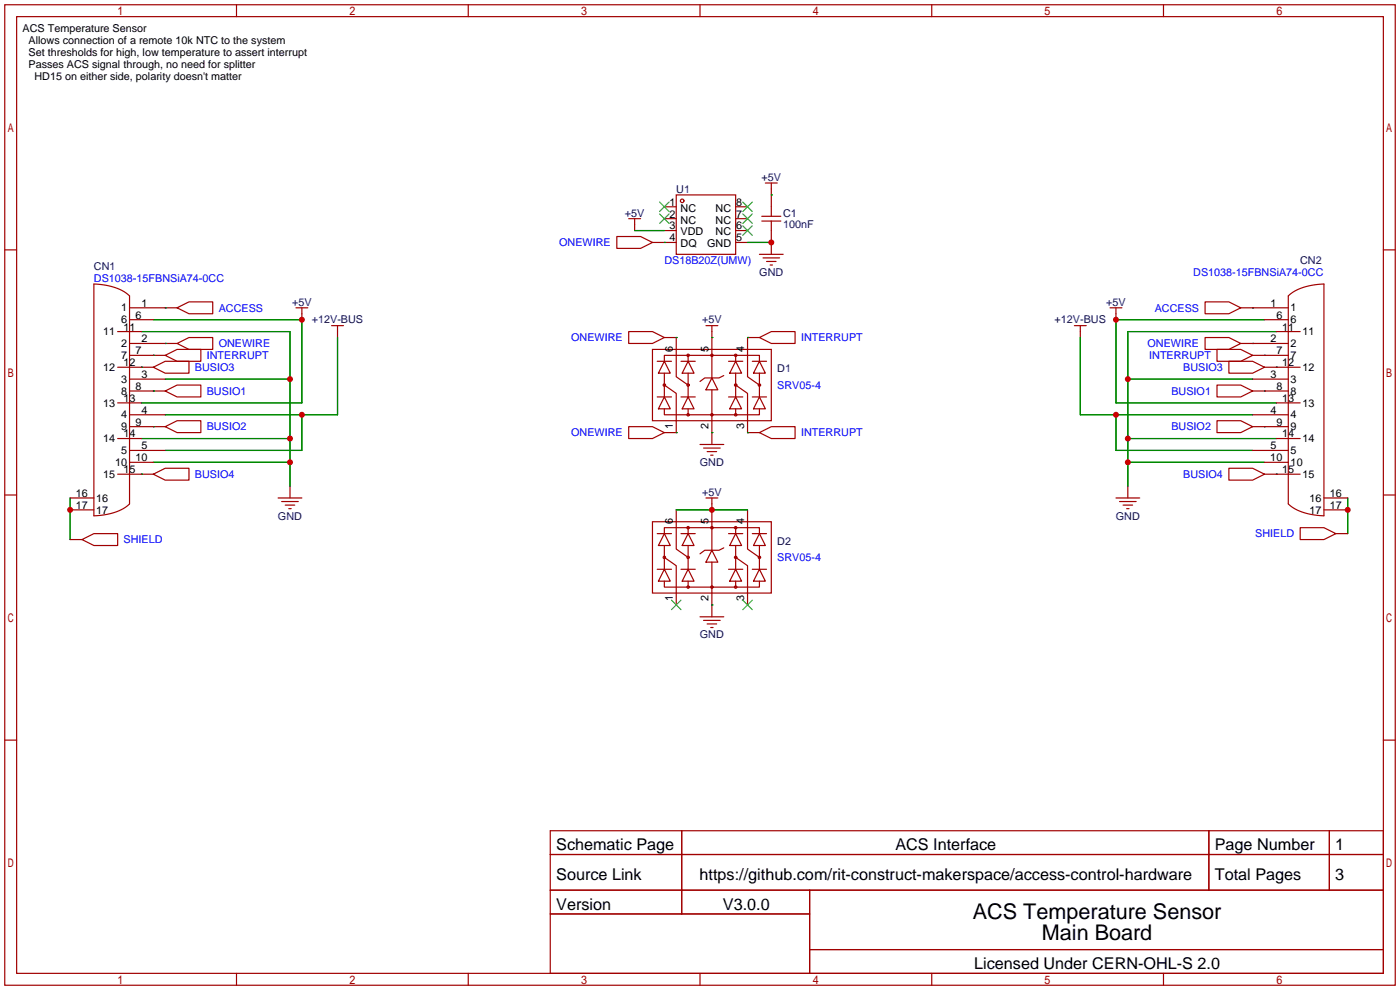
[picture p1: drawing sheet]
<svg xmlns="http://www.w3.org/2000/svg" width="299mm" height="212mm" viewBox="0 0 299 212" stroke-linecap="round" stroke-linejoin="round" font-family="sans-serif">
<g fill="none" stroke="#a10000" stroke-width=".25">
<path d="M1 1h297.2v209.6h-297.2zM3.6 3.6h292.1v204.4h-292.1zM50.5 1v2.6M100.1 1v2.6M149.6 1v2.6M199.1 1v2.6M248.7 1v2.6M163.6 39.1h2.5M164.8 39.1v7.1M1 53.4h2.6M131.8 50.5h5.1l2.5 1.3-2.5 1.3h-5.1zM134.4 46.7h2.5"/>
<path d="M135.6 46.7v2.6M139.4 51.8h5.1M142 44.2h2.5M142 46.7h2.5M142 49.3h2.5M144.5 41.7h12.7v12.7h-12.7zM157.2 44.2h2.6M157.2 46.7h2.6M157.2 49.3h2.6M157.2 51.8h2.6M162.3 54.4h5.1M162.8 47.2h4.1"/>
<path d="M162.8 46.2h4.1M163.1 55.1h3.5M163.8 55.9h2.1M164.6 56.6h.5M164.8 47.2v7.2M295.7 53.4h2.5M20.1 60.7l2.2 .2 2.3 .5 1.7 .8 1.4 1v44.5l-1.4 1-1.7 .8-2.2 .5-2.3 .2zM25.1 78.5h7.7M25.1 70.9h5.1M27.7 65.8h10.1M27.7 73.4h10.1M27.7 75.9h7.6"/>
<path d="M27.7 68.3h5.1M32.8 78.5l2.5-1.3h5.1v2.6h-5.1zM35.3 75.9l2.5-1.2h5.1v2.5h-5.1zM37.8 65.8l2.6-1.3h5.1v2.6h-5.1zM37.8 73.4l2.6-1.3h5.1v2.6h-5.1zM63.2 65.8h2.6M64.5 65.8v2.5M70.9 69.6h2.5M72.1 69.6v2.5M134.4 70.9h5l2.6 1.2-2.6 1.3h-5zM139.4 74.7h25.4v15.2h-25.4zM140.5 77.2h3"/>
<path d="M142 77.2l1.3 2.6h-2.6zM142 77.2v-1.3h20.3v1.3M142 72.1h2.5v8.4l2.6 1.8M142 79.8v5M145.5 77.2h3.1M147.1 77.2l1.2 2.6h-2.5zM147.1 75.9v1.3M147.1 79.8v5M150.9 69.6h2.5M152.1 69.6v11.2M155.7 77.2h3M157.2 77.2l1.3 2.6h-2.5z"/>
<path d="M157.2 75.9v1.3M157.2 79.8v5M160.8 77.2h3M162.3 77.2l1.3 2.6h-2.6zM162.3 72.1h-2.5v8.4l2.5 1.8M162.3 72.1l2.5-1.2h5.1v2.5h-5.1zM162.3 79.8v5M229.6 69.6h2.6M230.9 69.6v2.5M237.2 65.8h2.6M238.5 65.8v2.5M257.6 64.5h5l2.6 1.3-2.6 1.3h-5z"/>
<path d="M257.6 72.1h5l2.6 1.3-2.6 1.3h-5zM260.1 74.7h5.1l2.5 1.2-2.5 1.3h-5.1zM262.6 77.2h5.1l2.6 1.3-2.6 1.3h-5.1zM265.2 65.8h10.1M265.2 73.4h10.1M267.7 75.9h7.6M270.3 78.5h7.6M270.3 68.3h5M272.8 70.9h5.1M275.3 63.2l1.4-1 1.8-.8 2.2-.5 2.3-.2v49.5l-2.3-.2-2.2-.5-1.8-.8-1.4-1zM25.1 86.1h5.1M25.1 93.7h5.1"/>
<path d="M27.7 83.6h7.6M27.7 91.2h7.6M27.7 81h7.6M27.7 88.6h7.6M27.7 96.3h7.6M27.7 98.8h5.1M35.3 83.6l2.5-1.3h5.1v2.5h-5.1zM35.3 91.2l2.5-1.3h5.1v2.6h-5.1zM134.4 91.2h5l2.6 1.3-2.6 1.2h-5zM140.5 84.8h3M142 84.8l1.3 2.6h-2.6zM142 87.4v1.2h20.3v-1.2"/>
<path d="M142 82.3l2.5 1.8v8.4h-2.5M145.5 84.8h3.1M147.1 84.8l1.2 2.6h-2.5zM147.1 87.4v1.2M149.6 95h5.1M150.4 95.8h3.5M151.1 96.5h2.1M151.9 97.3h.5M152.1 80.8l1.3 2.5h-2.5zM152.1 83.3v11.7M154.7 80.3l-1 .5h-3.1l-1 .7M155.7 84.8h3"/>
<path d="M157.2 84.8l1.3 2.6h-2.5zM157.2 82.3l2.6 1.8v8.4h2.5M157.2 87.4v1.2M160.8 84.8h3M162.3 84.8l1.3 2.6h-2.6zM162.3 92.5l2.5-1.3h5.1v2.5h-5.1zM260.1 82.3h5.1l2.5 1.3-2.5 1.2h-5.1zM260.1 89.9h5.1l2.5 1.3-2.5 1.3h-5.1zM267.7 83.6h7.6M267.7 91.2h7.6M267.7 81h7.6M267.7 88.6h7.6"/>
<path d="M267.7 96.3h7.6M270.3 98.8h5M272.8 86.1h5.1M272.8 93.7h5.1M1 105.8h2.6M15 106.4h5.1M15 109h5.1M15 115.3h2.5M17.5 115.3l2.6-1.3h5v2.6h-5zM25.1 101.3h7.7M32.8 101.3l2.5-1.2h5.1v2.5h-5.1zM59.4 106.4h5.1"/>
<path d="M60.2 107.2h3.6M61 107.9h2M61.7 108.7h.5M62 103.9v2.5M139.4 111.5h25.4v15.2h-25.4zM140.5 114h3M142 114l1.3 2.6h-2.6zM142 114v-1.2h20.3v1.2M142 119.1l2.5 1.8v8.4M142 116.6v5.1M144.5 109v8.3l2.6 1.8M145.5 114h3.1"/>
<path d="M147.1 114l1.2 2.6h-2.5zM147.1 112.8v1.2M147.1 116.6v5.1M150.9 106.4h2.5M152.1 117.6l1.3 2.5h-2.5zM152.1 106.4v11.2M154.7 117.1l-1 .5h-3.1l-1 .8M155.7 114h3M157.2 114l1.3 2.6h-2.5zM157.2 119.1l2.6 1.8v8.4M157.2 112.8v1.2M157.2 116.6v5.1"/>
<path d="M159.8 109v8.3l2.5 1.8M160.8 114h3M162.3 114l1.3 2.6h-2.6zM162.3 116.6v5.1M238.5 106.4h5.1M239.3 107.2h3.5M240 107.9h2.1M240.8 108.7h.5M241 103.9v2.5M262.6 100.1h5.1l2.6 1.2-2.6 1.3h-5.1zM270.3 101.3h7.6M277.9 112.8h5.1l2.5 1.2-2.5 1.3h-5.1z"/>
<path d="M283 106.4h5M283 109h5M285.5 114h2.5M295.7 105.8h2.5M140.5 121.7h3M142 121.7l1.3 2.5h-2.6zM142 124.2v1.3h20.3v-1.3M145.5 121.7h3.1M147.1 121.7l1.2 2.5h-2.5zM147.1 124.2v1.3M149.6 131.8h5.1M150.4 132.6h3.5"/>
<path d="M151.1 133.4h2.1M151.9 134.1h.5M152.1 120.1v11.7M155.7 121.7h3M157.2 121.7l1.3 2.5h-2.5zM157.2 124.2v1.3M160.8 121.7h3M162.3 121.7l1.3 2.5h-2.6zM1 158.2h2.6M295.7 158.2h2.5M117.6 177.5h178.1v30.5h-178.1zM145.7 177.5v17.8"/>
<path d="M258.4 177.5v12.7M284.1 177.5v12.7M117.6 182.6h178.1M117.6 190.2h178.1M117.6 195.3h55.4M173 190.2v17.8M50.5 208v2.6M100.1 208v2.6M149.6 208v2.6M173 202.9h122.7M199.1 208v2.6M248.7 208v2.6"/>
<circle cx="145.8" cy="42.9" r=".38"/>
<circle cx="147.1" cy="75.9" r=".25"/>
<circle cx="152.1" cy="75.9" r=".25"/>
<circle cx="157.2" cy="75.9" r=".25"/>
<circle cx="142" cy="82.3" r=".25"/>
<circle cx="147.1" cy="82.3" r=".25"/>
<circle cx="147.1" cy="88.6" r=".25"/>
<circle cx="152.1" cy="88.6" r=".25"/>
<circle cx="157.2" cy="88.6" r=".25"/>
<circle cx="157.2" cy="82.3" r=".25"/>
<circle cx="162.3" cy="82.3" r=".25"/>
<circle cx="142" cy="119.1" r=".25"/>
<circle cx="147.1" cy="112.8" r=".25"/>
<circle cx="147.1" cy="119.1" r=".25"/>
<circle cx="152.1" cy="112.8" r=".25"/>
<circle cx="157.2" cy="119.1" r=".25"/>
<circle cx="157.2" cy="112.8" r=".25"/>
<circle cx="162.3" cy="119.1" r=".25"/>
<circle cx="147.1" cy="125.5" r=".25"/>
<circle cx="152.1" cy="125.5" r=".25"/>
<circle cx="157.2" cy="125.5" r=".25"/>
</g>
<g fill="none" stroke="#008700" stroke-width=".25">
<path d="M135.6 49.3h6.4M142 51.8h.1M159.8 51.8h5M164.8 41.7h.1M30.2 78.5h.1M30.2 70.9h31.8v33M32.8 75.9h.1M32.8 68.3h31.7v17.8h-34.3M35.3 65.8h.1M35.3 73.4h.1M72.1 72.1v16.5h-36.8M144.5 72.1h.1"/>
<path d="M152.1 72.1h.1M159.8 72.1h.1M230.9 72.1v16.5h36.8M267.7 65.8h.1M267.7 73.4h.1M270.3 75.9h.1M270.3 68.3h-31.8v17.8h34.3M272.8 78.5h.1M272.8 70.9h-31.8v33M30.2 93.7h31.8M32.8 83.6h.1M32.8 91.2h.1"/>
<path d="M32.8 98.8h29.2M35.3 81h26.7M64.5 88.6v7.7h-29.2M144.5 92.5h.1M152.1 92.5h.1M159.8 92.5h.1M238.5 88.6v7.7h29.2M241 98.8h29.3M241 93.7h31.8M241 81h26.7M270.3 83.6h.1M270.3 91.2h.1"/>
<path d="M15 106.4v8.9M30.2 101.3h.1M144.5 109h15.3M272.8 101.3h.1M288 106.4v7.6M152.1 129.3h.1"/>
</g>
<g fill="none" stroke="#3c3" stroke-width=".25">
<path d="M141 43.2l2 2M141 45.7l2 2.1M143 43.2l-2 2M143 45.7l-2 2.1M158.7 48.3l2.1 2M158.7 45.7l2.1 2.1M158.7 43.2l2.1 2M160.8 48.3l-2.1 2M160.8 45.7l-2.1 2.1M160.8 43.2l-2.1 2M143.5 128.3l2 2M145.5 128.3l-2 2"/>
<path d="M158.7 128.3l2.1 2M160.8 128.3l-2.1 2"/>
</g>
<g fill="#c00">
<circle cx="288" cy="109" r=".63"/>
<circle cx="241" cy="98.8" r=".63"/>
<circle cx="241" cy="93.7" r=".63"/>
<circle cx="241" cy="81" r=".63"/>
<circle cx="238.5" cy="88.6" r=".63"/>
<circle cx="238.5" cy="68.3" r=".63"/>
<circle cx="15" cy="109" r=".63"/>
<circle cx="62" cy="98.8" r=".63"/>
<circle cx="62" cy="93.7" r=".63"/>
<circle cx="62" cy="81" r=".63"/>
<circle cx="64.5" cy="88.6" r=".63"/>
<circle cx="64.5" cy="68.3" r=".63"/>
<circle cx="164.8" cy="51.8" r=".63"/>
<circle cx="152.1" cy="109" r=".63"/>
</g>
<g font-size="4.6">
<text x="207.9" y="196.3">ACS Temperature Sensor</text>
<text x="222.7" y="200.9">Main Board</text>
</g>
<g font-size="3.5">
<text x="118.9" y="181.8">Schematic Page</text>
<text x="191.4" y="181.8">ACS Interface</text>
<text x="259.6" y="181.8">Page Number</text>
<text x="285.4" y="181.8">1</text>
<text x="118.9" y="188.1">Source Link</text>
<text x="149.5" y="188.1">https://github.com/rit-construct-makerspace/access-control-hardware</text>
<text x="259.6" y="188.1">Total Pages</text>
<text x="285.4" y="188.1">3</text>
<text x="118.9" y="194.5">Version</text>
<text x="154.5" y="194.5">V3.0.0</text>
<text x="208.2" y="207.2">Licensed Under CERN-OHL-S 2.0</text>
</g>
<g font-size="2.3">
<text x="4.8" y="6.9">ACS Temperature Sensor</text>
<text x="6.1" y="9.4">Allows connection of a remote 10k NTC to the system</text>
<text x="6.1" y="12">Set thresholds for high, low temperature to assert interrupt</text>
<text x="6.1" y="14.5">Passes ACS signal through, no need for splitter</text>
<text x="7.4" y="17.1">HD15 on either side, polarity doesn't matter</text>
<text x="143.1" y="44">1</text>
<text x="143.1" y="46.5">2</text>
<text x="145.5" y="45.2">NC</text>
<text x="145.5" y="47.8">NC</text>
<text x="153" y="47.8">NC</text>
<text x="153" y="45.2">NC</text>
<text x="157.4" y="46.5">7</text>
<text x="157.4" y="44">8</text>
<text x="143.1" y="49">3</text>
<text x="143.1" y="51.6">4</text>
<text x="145.5" y="50.3">VDD</text>
<text x="145.5" y="52.9">DQ</text>
<text x="151.2" y="52.9">GND</text>
<text x="153" y="50.3">NC</text>
<text x="157.4" y="51.6">5</text>
<text x="157.4" y="49">6</text>
<text x="30.2" y="65.6">1</text>
<text x="271.5" y="65.6">1</text>
<text x="22.1" y="71.7">11</text>
<text x="25.9" y="66.6">1</text>
<text x="25.9" y="69.1">6</text>
<text x="26.4" y="70.6">11</text>
<text x="29" y="68.1">6</text>
<text x="272.8" y="68.1">6</text>
<text x="274" y="70.6">11</text>
<text x="275.8" y="66.6">1</text>
<text x="275.8" y="69.1">6</text>
<text x="278.4" y="71.7">11</text>
<text x="25.9" y="74.2">2</text>
<text x="25.9" y="76.7">7</text>
<text x="29" y="75.7">7</text>
<text x="30.2" y="73.2">2</text>
<text x="143.8" y="75.2" transform="rotate(-90 143.8 75.2)">6</text>
<text x="151.4" y="75.2" transform="rotate(-90 151.4 75.2)">5</text>
<text x="159" y="75.2" transform="rotate(-90 159 75.2)">4</text>
<text x="271.5" y="73.2">2</text>
<text x="272.8" y="75.7">7</text>
<text x="275.8" y="74.2">2</text>
<text x="275.8" y="76.7">7</text>
<text x="22.1" y="79.3">12</text>
<text x="25.9" y="81.8">3</text>
<text x="26.4" y="78.3">12</text>
<text x="29" y="83.3">8</text>
<text x="30.2" y="80.8">3</text>
<text x="271.5" y="80.8">3</text>
<text x="272.8" y="83.3">8</text>
<text x="274" y="78.3">12</text>
<text x="275.8" y="81.8">3</text>
<text x="278.4" y="79.3">12</text>
<text x="22.1" y="86.9">13</text>
<text x="25.9" y="89.4">4</text>
<text x="25.9" y="84.4">8</text>
<text x="26.4" y="85.9">13</text>
<text x="30.2" y="88.4">4</text>
<text x="271.5" y="88.4">4</text>
<text x="274" y="85.9">13</text>
<text x="275.8" y="89.4">4</text>
<text x="275.8" y="84.4">8</text>
<text x="278.4" y="86.9">13</text>
<text x="22.1" y="94.5">14</text>
<text x="25.9" y="92">9</text>
<text x="26.4" y="93.5">14</text>
<text x="29" y="91">9</text>
<text x="143.8" y="91.7" transform="rotate(-90 143.8 91.7)">1</text>
<text x="151.4" y="91.7" transform="rotate(-90 151.4 91.7)">2</text>
<text x="159" y="91.7" transform="rotate(-90 159 91.7)">3</text>
<text x="272.8" y="91">9</text>
<text x="274" y="93.5">14</text>
<text x="275.8" y="92">9</text>
<text x="278.4" y="94.5">14</text>
<text x="24.6" y="99.6">10</text>
<text x="25.9" y="97.1">5</text>
<text x="26.4" y="101.1">15</text>
<text x="29" y="98.6">10</text>
<text x="30.2" y="96">5</text>
<text x="271.5" y="98.6">10</text>
<text x="271.5" y="96">5</text>
<text x="274" y="101.1">15</text>
<text x="275.8" y="97.1">5</text>
<text x="275.8" y="99.6">10</text>
<text x="16.2" y="106.2">16</text>
<text x="20.6" y="107.2">16</text>
<text x="22.1" y="102.1">15</text>
<text x="278.4" y="102.1">15</text>
<text x="279.9" y="107.2">16</text>
<text x="284.2" y="106.2">16</text>
<text x="16.2" y="108.7">17</text>
<text x="20.6" y="109.8">17</text>
<text x="143.8" y="112" transform="rotate(-90 143.8 112)">6</text>
<text x="151.4" y="112" transform="rotate(-90 151.4 112)">5</text>
<text x="159" y="112" transform="rotate(-90 159 112)">4</text>
<text x="279.9" y="109.8">17</text>
<text x="284.2" y="108.7">17</text>
<text x="143.8" y="128.5" transform="rotate(-90 143.8 128.5)">1</text>
<text x="151.4" y="128.5" transform="rotate(-90 151.4 128.5)">2</text>
<text x="159" y="128.5" transform="rotate(-90 159 128.5)">3</text>
</g>
<g font-size="2.3" fill="#000080">
<text x="144.5" y="41.2">U1</text>
<text x="162.8" y="38.7">+5V</text>
<text x="133.6" y="46.3">+5V</text>
<text x="167.4" y="46.3">C1</text>
<text x="167.4" y="48.8">100nF</text>
<text x="20.1" y="57.7">CN1</text>
<text x="162.3" y="59">GND</text>
<text x="277.9" y="56.4">CN2</text>
<text x="62.4" y="65.3">+5V</text>
<text x="236.4" y="65.3">+5V</text>
<text x="66.7" y="69.1">+12V-BUS</text>
<text x="150.1" y="69.1">+5V</text>
<text x="225.4" y="69.1">+12V-BUS</text>
<text x="166.1" y="79.5">D1</text>
<text x="149.6" y="99.6">GND</text>
<text x="150.1" y="106">+5V</text>
<text x="59.4" y="111">GND</text>
<text x="238.5" y="111">GND</text>
<text x="166.1" y="116.4">D2</text>
<text x="149.6" y="136.4">GND</text>
</g>
<g font-size="2.3" fill="#00f">
<text x="119.5" y="52.6">ONEWIRE</text>
<text x="142" y="56.4">DS18B20Z(UMW)</text>
<text x="255" y="59">DS1038-15FBNSiA74-0CC</text>
<text x="20.1" y="60.2">DS1038-15FBNSiA74-0CC</text>
<text x="46.7" y="66.6">ACCESS</text>
<text x="246.8" y="66.6">ACCESS</text>
<text x="44.2" y="76.8">INTERRUPT</text>
<text x="46.7" y="74.2">ONEWIRE</text>
<text x="122.1" y="72.9">ONEWIRE</text>
<text x="171.2" y="72.9">INTERRUPT</text>
<text x="245.3" y="74.2">ONEWIRE</text>
<text x="245.6" y="76.8">INTERRUPT</text>
<text x="41.7" y="79.3">BUSIO3</text>
<text x="166.1" y="83.1">SRV05-4</text>
<text x="252.9" y="79.3">BUSIO3</text>
<text x="44.2" y="84.4">BUSIO1</text>
<text x="250.4" y="84.4">BUSIO1</text>
<text x="44.2" y="92">BUSIO2</text>
<text x="122.1" y="93.3">ONEWIRE</text>
<text x="171.2" y="93.3">INTERRUPT</text>
<text x="250.4" y="92">BUSIO2</text>
<text x="41.7" y="102.2">BUSIO4</text>
<text x="252.9" y="102.2">BUSIO4</text>
<text x="26.4" y="116.1">SHIELD</text>
<text x="166.1" y="119.9">SRV05-4</text>
<text x="268.3" y="114.9">SHIELD</text>
</g>
</svg>
